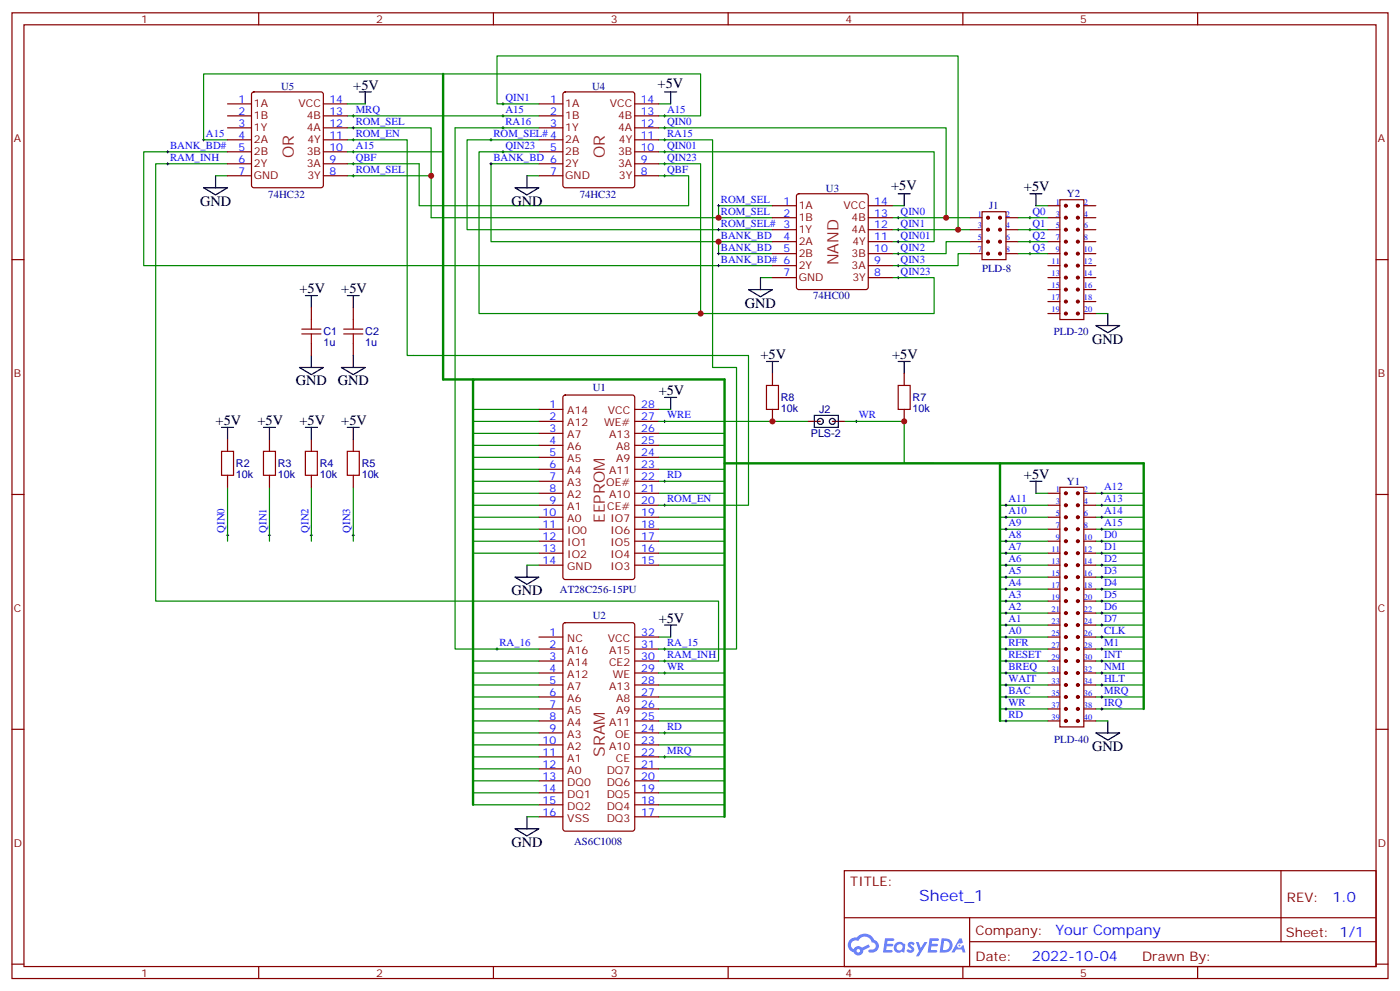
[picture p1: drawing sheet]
<svg xmlns="http://www.w3.org/2000/svg" width="412mm" height="292mm" viewBox="0 0 412 292" stroke-linecap="round" stroke-linejoin="round" font-family="sans-serif">
<g fill="none" stroke="#870000" stroke-width=".35">
<path d="M3.5 3.8h405.4v284.3h-405.4zM7.1 7.3h398.2v277.3h-398.2zM76.2 3.8v3.5M145.3 3.8v3.5M214.5 3.8v3.5M283.6 3.8v3.5M352.8 3.8v3.5M3.5 76.4h3.6M405.3 76.4h3.6M3.5 145.6h3.6M405.3 145.6h3.6M3.5 214.7h3.6"/>
<path d="M405.3 214.7h3.6M248.7 256.4h156.6v28.2h-156.6zM377.3 256.4v20.9M248.7 270.2h156.5M285.6 277.3h119.6M285.6 270.2v14.1M3.5 283.9h3.6M76.2 284.6v3.5M145.3 284.6v3.5M214.5 284.6v3.5M283.6 284.6v3.5M352.8 284.6v3.5"/>
<path d="M405.3 283.9h3.6"/>
</g>
<g fill="#5487ff">
<path d="M267.7 277.5a1.22 1.22 0 0 1 1.7 .3l-.4 .6a.47 .47 0 0 0-.3-.4 .47 .47 0 0 0-.5 .2l.1 .2a1.14 1.14 0 0 1 .8 1.7 1.14 1.14 0 0 1-1.9 0l-.2-.2 .5-.5 .7 .4a.29 .29 0 0 0 .3-.2 .29 .29 0 0 0-.2-.4 1.04 1.04 0 0 1-.6-1.7z"/>
<path d="M260.7 276.3h2.4l.3 .2-.2 .5h-1.8l-.1 .9h1.5l.3 .4-.3 .3h-1.6l-.2 1.1 1.7 .1 .2 .3-.2 .3h-2.6z"/>
<path d="M273.8 276.3h2.4l.3 .2-.1 .5h-1.8l-.2 .9h1.6l.3 .4-.4 .3h-1.6l-.1 1.1 1.7 .1 .2 .3-.2 .3h-2.6z"/>
<path d="M282.6 276.3h.7l.3 1.2-.6 .4a.69 .69 0 0 0-1 .2 .69 .69 0 0 0 .4 1 .69 .69 0 0 0 .9-.6l.5-.3 .6 2.2h-.8l-.2-.8h-1.8l-.5 .8h-.8z"/>
<path d="M269.8 277.4h.8l.6 1.8 1.1-1.8h.9l-2.6 4.2h-.8l.9-1.6z"/>
<path d="M277.4 276.3l-.6 4.1h1.3a2.11 2.11 0 0 0 2.5-2.1 2.11 2.11 0 0 0-2.5-2zM278.1 277a1.39 1.39 0 0 1 1.7 1.4 1.39 1.39 0 0 1-1.8 1.3h-.3z"/>
<path d="M263.7 277.9a1.54 1.54 0 0 0-.1 2.2 1.54 1.54 0 0 0 2.2 .1l.6 .2 .3-2.3-.2-.2h-.4a1.49 1.49 0 0 0-2.4 0zM264 278.9a.94 .94 0 0 1 1.8 0 .94 .94 0 0 1-1.8 0z"/>
<path d="M250.4 276.7a2.18 2.18 0 0 0 1.1 3.7 1.44 1.44 0 0 0 1.6 .9 1.44 1.44 0 0 0 1.2-1.5l2-1-.5-.7-1.9 .9a1.47 1.47 0 0 0-2.4 .5 1.39 1.39 0 0 1-.7-2 1.39 1.39 0 0 1 2-.4 2.12 2.12 0 0 1 2.2-1.3 2.12 2.12 0 0 1 1.9 1.7 1.14 1.14 0 0 1 1.1 1.4 1.14 1.14 0 0 1-1.7 .7 .43 .43 0 0 0-.5 .4 .43 .43 0 0 0 .4 .5 1.98 1.98 0 0 0 2.5-1.3 1.98 1.98 0 0 0-1.2-2.5 3.1 3.1 0 0 0-5.3-.7l-.9 .1zM252.3 280a.55 .55 0 0 1 1.1 0 .55 .55 0 0 1-1.1 0z"/>
<circle cx="282.6" cy="278.4" r=".26"/>
</g>
<g fill="none" stroke="#008700" stroke-width=".35">
<path d="M102.3 37.6h24.7v14.2M102.3 34.1h56.4M102.3 30.6h5.3M158.7 30.6h-12.3v-14.1h135.8v51.1M158.7 37.6h-24.6v153.5h24.6M194 37.6h84.7v26.5M194 34.1h12.4v-12.3h-146.4v19.4h7M194 30.6h3.6M63.5 51.8h3.5M67 44.7h-24.7v33.5h185.2M67 48.2h-21.1v128.8h165.8v17.6h-17.7M102.3 48.2h21.2v12.4h79.3v-8.8h-8.8"/>
<path d="M102.3 41.2h17.6v63.5h100.6v44.1h-26.5M102.3 51.8h24.7v12.3h100.5M102.3 44.7h28.2M155.2 51.8h3.5M158.7 48.2h-14.1v23h82.9M158.7 41.2h-21.1v26.4h89.9M158.7 44.7h-17.6v47.6h134.1v-10.6h-12.4M194 41.2h15.9v67h7.1v82.9h-23M194 48.2h12.4v44.1M194 44.7h81.2v26.5h-12.4M211.7 71.2v3.5h15.8M227.5 60.6h-15.8v3.5"/>
<path d="M262.8 64.1h23M262.8 60.6h3.5M262.8 67.6h23M285.8 74.7h-3.6v3.5h-19.4M285.8 71.2h-7.1v3.5h-15.9M299.9 64.1h8.8M299.9 67.6h8.8M299.9 74.7h8.8M299.9 71.2h8.8M305.2 60.6h3.5M224 81.7h3.5M322.8 92.3h3.5"/>
<path d="M139.3 138.2h19.4M139.3 134.7h19.4M139.3 131.1h19.4M139.3 127.6h19.4M139.3 124.1h19.4M139.3 120.5h19.4M194 138.2h19.4M194 134.7h19.4M194 131.1h19.4M194 127.6h19.4M194 124.1h44.1M194 120.5h3.6"/>
<path d="M248.7 124.1h17.6v12.3h8.9M67 143.5v15.8M79.4 143.5v15.8M91.7 143.5v15.8M104.1 143.5v15.8M139.3 145.2h19.4M139.3 155.8h19.4M139.3 159.3h19.4M139.3 148.8h19.4M139.3 152.3h19.4M139.3 141.7h19.4M194 145.2h19.4"/>
<path d="M194 155.8h19.4M194 159.3h19.4M194 152.3h19.4M194 141.7h19.4M294.6 155.8h14.1M294.6 159.3h14.1M294.6 148.8h14.1M294.6 152.3h14.1M305.2 145.2h3.5M322.8 145.2h14.1M322.8 155.8h14.1M322.8 159.3h14.1"/>
<path d="M322.8 148.8h14.1M322.8 152.3h14.1M139.3 162.9h19.4M155.2 166.4h3.5M194 162.9h19.4M194 166.4h19.4M294.6 162.9h14.1M294.6 166.4h14.1M294.6 173.5h14.1M294.6 169.9h14.1M294.6 177h14.1M322.8 162.9h14.1"/>
<path d="M322.8 166.4h14.1M322.8 173.5h14.1M322.8 169.9h14.1M322.8 177h14.1M139.3 198.2h19.4M139.3 194.6h19.4M194 198.2h19.4M194 187.6h3.6M294.6 198.2h14.1M294.6 194.6h14.1M294.6 187.6h14.1M294.6 184h14.1"/>
<path d="M294.6 191.1h14.1M294.6 180.5h14.1M322.8 198.2h14.1M322.8 194.6h14.1M322.8 187.6h14.1M322.8 184h14.1M322.8 191.1h14.1M322.8 180.5h14.1M139.3 205.2h19.4M139.3 201.7h19.4M139.3 208.7h19.4M139.3 212.3h19.4"/>
<path d="M139.3 215.8h19.4M139.3 219.3h19.4M194 205.2h19.4M194 201.7h19.4M194 208.7h19.4M194 212.3h19.4M194 215.8h19.4M194 219.3h19.4M294.6 205.2h14.1M294.6 201.7h14.1M294.6 208.7h14.1M294.6 212.3h14.1"/>
<path d="M322.8 205.2h14.1M322.8 201.7h14.1M322.8 208.7h14.1M322.8 212.3h3.5M139.3 222.8h19.4M139.3 226.4h19.4M139.3 229.9h19.4M139.3 233.4h19.4M139.3 237h19.4M194 222.8h19.4M194 226.4h19.4M194 229.9h19.4"/>
<path d="M194 233.4h19.4M194 237h19.4M155.2 240.5h3.5M194 240.5h19.4"/>
</g>
<g fill="none" stroke="#000" stroke-width=".29">
<path d="M103.7 34.1h.7M103.7 37.6h.7M104.1 33.8v.7M104.1 37.3v.7M147.8 34.1h.7M147.8 37.6h.7M147.8 30.6h.7M148.2 30.2v.7M148.2 33.8v.7M148.2 37.3v.7M195.4 34.1h.7M195.4 37.6h.7"/>
<path d="M195.8 33.8v.7M195.8 37.3v.7M49 44.7h.7M49 48.2h.7M49.4 44.3v.7M49.4 47.9v.7M59.6 41.2h.7M60 40.8v.7M103.7 41.2h.7M103.7 44.7h.7M103.7 51.8h.7M103.7 48.2h.7"/>
<path d="M104.1 40.8v.7M104.1 44.3v.7M104.1 47.9v.7M104.1 51.4v.7M144.3 41.2h.7M144.3 48.2h.7M144.6 40.8v.7M144.6 47.9v.7M147.8 44.7h.7M148.2 44.3v.7M195.4 41.2h.7M195.4 44.7h.7"/>
<path d="M195.4 51.8h.7M195.4 48.2h.7M195.8 40.8v.7M195.8 44.3v.7M195.8 47.9v.7M195.8 51.4v.7M211.3 71.2h.7M211.3 74.7h.7M211.3 64.1h.7M211.3 60.6h.7M211.3 67.6h.7M211.3 78.2h.7"/>
<path d="M211.7 60.2v.7M211.7 63.7v.8M211.7 67.3v.7M211.7 70.8v.7M211.7 74.3v.7M211.7 77.9v.7M264.2 71.2h.7M264.2 74.7h.7M264.2 64.1h.7M264.2 67.6h.7M264.2 78.2h.7M264.6 63.7v.8"/>
<path d="M264.6 67.3v.7M264.6 70.8v.7M264.6 74.3v.7M264.6 77.9v.7M303 71.2h.7M303 74.7h.7M303 64.1h.7M303 67.6h.7M303.4 63.7v.8M303.4 67.3v.7M303.4 70.8v.7M303.4 74.3v.7"/>
<path d="M264.2 81.7h.7M264.6 81.4v.7M195.4 124.1h.7M195.8 123.7v.7M251.9 124.1h.7M252.2 123.7v.7M66.7 157.6h.7M67 157.2v.7M79 157.6h.7M79.4 157.2v.7M91.4 157.6h.7M91.7 157.2v.7"/>
<path d="M103.7 157.6h.7M104.1 157.2v.7M195.4 148.8h.7M195.4 141.7h.7M195.8 141.4v.7M195.8 148.4v.7M296 148.8h.7M296 152.3h.7M296 155.8h.7M296 159.3h.7M296.3 148.4v.7M296.3 151.9v.7"/>
<path d="M296.3 155.5v.7M296.3 159v.7M324.2 145.2h.7M324.2 148.8h.7M324.2 152.3h.7M324.2 155.8h.7M324.2 159.3h.7M324.6 144.9v.7M324.6 148.4v.7M324.6 151.9v.7M324.6 155.5v.7M324.6 159v.7"/>
<path d="M296 162.9h.7M296 166.4h.7M296 169.9h.7M296 173.5h.7M296 177h.7M296.3 162.5v.7M296.3 166.1v.7M296.3 169.6v.7M296.3 173.1v.7M296.3 176.6v.7M324.2 162.9h.7M324.2 166.4h.7"/>
<path d="M324.2 169.9h.7M324.2 173.5h.7M324.2 177h.7M324.6 162.5v.7M324.6 166.1v.7M324.6 169.6v.7M324.6 173.1v.7M324.6 176.6v.7M146 191.1h.8M146.4 190.7v.8M195.4 194.6h.7M195.4 198.2h.7"/>
<path d="M195.4 191.1h.7M195.8 190.7v.8M195.8 194.3v.7M195.8 197.8v.7M296 194.6h.7M296 198.2h.7M296 191.1h.7M296 187.6h.7M296 180.5h.7M296 184h.7M296.3 180.2v.7M296.3 183.7v.7"/>
<path d="M296.3 187.2v.7M296.3 190.7v.8M296.3 194.3v.7M296.3 197.8v.7M324.2 194.6h.7M324.2 198.2h.7M324.2 191.1h.7M324.2 187.6h.7M324.2 180.5h.7M324.2 184h.7M324.6 180.2v.7M324.6 183.7v.7"/>
<path d="M324.6 187.2v.7M324.6 190.7v.8M324.6 194.3v.7M324.6 197.8v.7M195.4 215.8h.7M195.8 215.4v.7M296 208.7h.7M296 205.2h.7M296 201.7h.7M296 212.3h.7M296.3 201.3v.7M296.3 204.9v.7"/>
<path d="M296.3 208.4v.7M296.3 211.9v.7M324.2 208.7h.7M324.2 205.2h.7M324.2 201.7h.7M324.6 201.3v.7M324.6 204.9v.7M324.6 208.4v.7M195.4 222.8h.7M195.8 222.5v.7"/>
</g>
<path d="M130.5 21.8v89.9h8.8M213.4 136.4h123.5v72.3M294.6 136.4v75.9M139.3 237v-125.3h74.1v128.8" fill="none" stroke="#008700" stroke-width=".71"/>
<g fill="none" stroke="#000" stroke-width=".35">
<path d="M105.8 27.1h3.6M107.6 27.1v3.5M195.8 27.1h3.5M197.6 27.1v3.5M60 55.3h7l-3.5 2.1zM63.5 51.8v3.5M151.7 55.3h7l-3.5 2.1zM155.2 51.8v3.5M264.6 57h3.5M266.3 57v3.6M303.4 57h3.5M305.2 57v3.6"/>
<path d="M90 87h3.5M91.7 87v3.6M102.3 87h3.5M104.1 87v3.6M220.5 85.3h7l-3.5 2.1zM224 81.7v3.6M322.8 95.8h7l-3.5 2.2zM326.3 92.3v3.5M88.2 108.2h7l-3.5 2.1zM91.7 104.7v3.5M100.5 108.2h7.1l-3.5 2.1zM104.1 104.7v3.5"/>
<path d="M195.8 117h3.5M197.6 117v3.5M225.8 106.4h3.5M227.5 106.4v3.6M264.6 106.4h3.5M266.3 106.4v3.6M65.3 125.8h3.5M67 125.8v3.6M77.6 125.8h3.5M79.4 125.8v3.6M90 125.8h3.5M91.7 125.8v3.6"/>
<path d="M102.3 125.8h3.5M104.1 125.8v3.6M239.9 122.3h7v3.5h-7zM303.4 141.7h3.5M305.2 141.7v3.5M151.7 169.9h7l-3.5 2.1zM155.2 166.4v3.5M195.8 184h3.5M197.6 184v3.6M322.8 215.8h7l-3.5 2.1zM326.3 212.3v3.5M151.7 244h7l-3.5 2.1z"/>
<path d="M155.2 240.5v3.5"/>
<circle cx="241.7" cy="124.1" r=".88"/>
<circle cx="245.2" cy="124.1" r=".88"/>
</g>
<g fill="none" stroke="#870000" stroke-width=".35">
<path d="M67 37.6h7.1M67 34.1h7.1M67 30.6h7.1M74.3 27.3l.5-.2h19.7l.5 .2 .2 .5v26.8l-.2 .5-.5 .2h-19.7l-.5-.3-.2-.4v-26.8zM95.2 37.6h7.1M95.2 34.1h7.1M95.2 30.6h7.1M158.7 37.6h7.1M158.7 34.1h7.1M158.7 30.6h7.1M166 27.3l.5-.2h19.8l.5 .2 .2 .5v26.8l-.3 .5-.4 .2h-19.8l-.5-.3-.2-.4v-26.8zM187 37.6h7"/>
<path d="M187 34.1h7M187 30.6h7M67 41.2h7.1M67 44.7h7.1M67 48.2h7.1M67 51.8h7.1M95.2 41.2h7.1M95.2 44.7h7.1M95.2 48.2h7.1M95.2 51.8h7.1M158.7 41.2h7.1M158.7 44.7h7.1"/>
<path d="M158.7 48.2h7.1M158.7 51.8h7.1M187 41.2h7M187 44.7h7M187 48.2h7M187 51.8h7M234.8 57.3l.5-.3h19.8l.5 .3 .2 .4v26.9l-.3 .5-.4 .2h-19.8l-.5-.3-.2-.4v-26.9zM312.2 58.8h7.1v35.3h-7.1zM227.5 71.2h7.1M227.5 74.7h7.1M227.5 64.1h7.1M227.5 67.6h7.1"/>
<path d="M227.5 78.2h7.1M227.5 60.6h7.1M255.8 71.2h7M255.8 74.7h7M255.8 64.1h7M255.8 67.6h7M255.8 78.2h7M255.8 60.6h7M285.8 71.2h3.5M285.8 74.7h3.5M285.8 64.1h3.5M285.8 67.6h3.5"/>
<path d="M289.3 62.3h7v14.1h-7zM296.3 71.2h3.6M296.3 74.7h3.6M296.3 64.1h3.6M296.3 67.6h3.6M308.7 71.2h3.5M308.7 74.7h3.5M308.7 64.1h3.5M308.7 67.6h3.5M308.7 78.2h3.5M308.7 60.6h3.5M319.3 71.2h3.5"/>
<path d="M319.3 74.7h3.5M319.3 64.1h3.5M319.3 67.6h3.5M319.3 78.2h3.5M319.3 60.6h3.5M91.7 90.6v3.5M104.1 90.6v3.5M227.5 81.7h7.1M255.8 81.7h7M308.7 81.7h3.5M308.7 85.3h3.5M308.7 88.8h3.5"/>
<path d="M308.7 92.3h3.5M319.3 81.7h3.5M319.3 85.3h3.5M319.3 88.8h3.5M319.3 92.3h3.5M91.7 101.1v3.6M104.1 101.1v3.6M166 116.5l.5-.2h19.8l.6 .4 .1 53.2-.5 .7h-20l-.6-.4-.1-53.2zM227.5 110v3.5M266.3 110v3.5M67 129.4v3.5M67 139.9v3.6"/>
<path d="M79.4 129.4v3.5M79.4 139.9v3.6M91.7 129.4v3.5M91.7 139.9v3.6M104.1 129.4v3.5M104.1 139.9v3.6M158.7 124.1h7.1M158.7 127.6h7.1M158.7 131.1h7.1M158.7 134.7h7.1M158.7 138.2h7.1M158.7 120.5h7.1"/>
<path d="M187 124.1h7M187 127.6h7M187 131.1h7M187 134.7h7M187 138.2h7M187 120.5h7M227.5 120.5v3.6M238.1 124.1h3.6M245.2 124.1h3.5M266.3 120.5v3.6M158.7 141.7h7.1M158.7 145.2h7.1"/>
<path d="M158.7 148.8h7.1M158.7 152.3h7.1M158.7 155.8h7.1M158.7 159.3h7.1M187 141.7h7M187 145.2h7M187 148.8h7M187 152.3h7M187 155.8h7M187 159.3h7M308.7 145.2h3.5M308.7 148.8h3.5"/>
<path d="M308.7 152.3h3.5M308.7 155.8h3.5M308.7 159.3h3.5M312.2 143.5h7.1v70.5h-7.1zM319.3 145.2h3.5M319.3 148.8h3.5M319.3 152.3h3.5M319.3 155.8h3.5M319.3 159.3h3.5M158.7 162.9h7.1M158.7 166.4h7.1M187 162.9h7"/>
<path d="M187 166.4h7M308.7 162.9h3.5M308.7 166.4h3.5M308.7 177h3.5M308.7 173.5h3.5M308.7 169.9h3.5M319.3 162.9h3.5M319.3 166.4h3.5M319.3 177h3.5M319.3 173.5h3.5M319.3 169.9h3.5M158.7 191.1h7.1"/>
<path d="M158.7 194.6h7.1M158.7 198.2h7.1M158.7 187.6h7.1M166 183.5l.5-.2h19.8l.6 .5 .1 60.2-.5 .7h-20l-.6-.4-.1-60.3zM187 191.1h7M187 194.6h7M187 198.2h7M187 187.6h7M308.7 191.1h3.5M308.7 194.6h3.5M308.7 198.2h3.5M308.7 187.6h3.5"/>
<path d="M308.7 184h3.5M308.7 180.5h3.5M319.3 191.1h3.5M319.3 194.6h3.5M319.3 198.2h3.5M319.3 187.6h3.5M319.3 184h3.5M319.3 180.5h3.5M158.7 201.7h7.1M158.7 205.2h7.1M158.7 208.7h7.1M158.7 212.3h7.1"/>
<path d="M158.7 215.8h7.1M158.7 219.3h7.1M187 201.7h7M187 205.2h7M187 208.7h7M187 212.3h7M187 215.8h7M187 219.3h7M308.7 201.7h3.5M308.7 205.2h3.5M308.7 208.7h3.5M308.7 212.3h3.5"/>
<path d="M319.3 201.7h3.5M319.3 205.2h3.5M319.3 208.7h3.5M319.3 212.3h3.5M158.7 222.8h7.1M158.7 226.4h7.1M158.7 229.9h7.1M158.7 233.4h7.1M158.7 237h7.1M187 222.8h7M187 226.4h7M187 229.9h7"/>
<path d="M187 233.4h7M187 237h7M158.7 240.5h7.1M187 240.5h7"/>
</g>
<g fill="none" stroke="#a10000" stroke-width=".35">
<path d="M88.9 98.3h5.6M88.9 96.9h5.6M91.7 94.1v2.8M91.7 98.3v2.8M101.2 98.3h5.7M101.2 96.9h5.7M104.1 94.1v2.8M104.1 98.3v2.8M225.8 113.5h3.5v7h-3.5zM264.6 113.5h3.5v7h-3.5zM65.3 132.9h3.5v7h-3.5zM77.6 132.9h3.5v7h-3.5z"/>
<path d="M90 132.9h3.5v7h-3.5zM102.3 132.9h3.5v7h-3.5z"/>
</g>
<g fill="#870000" stroke="#870000" stroke-width=".35">
<circle cx="294.6" cy="64.1" r=".42"/>
<circle cx="291" cy="64.1" r=".42"/>
<circle cx="294.6" cy="67.6" r=".42"/>
<circle cx="291" cy="67.6" r=".42"/>
<circle cx="294.6" cy="71.2" r=".42"/>
<circle cx="291" cy="71.2" r=".42"/>
<circle cx="294.6" cy="74.7" r=".42"/>
<circle cx="291" cy="74.7" r=".42"/>
<circle cx="317.5" cy="60.6" r=".42"/>
<circle cx="314" cy="60.6" r=".42"/>
<circle cx="317.5" cy="64.1" r=".42"/>
<circle cx="314" cy="64.1" r=".42"/>
<circle cx="317.5" cy="67.6" r=".42"/>
<circle cx="314" cy="67.6" r=".42"/>
<circle cx="317.5" cy="71.2" r=".42"/>
<circle cx="314" cy="71.2" r=".42"/>
<circle cx="317.5" cy="74.7" r=".42"/>
<circle cx="314" cy="74.7" r=".42"/>
<circle cx="317.5" cy="78.2" r=".42"/>
<circle cx="314" cy="78.2" r=".42"/>
<circle cx="317.5" cy="81.7" r=".42"/>
<circle cx="314" cy="81.7" r=".42"/>
<circle cx="317.5" cy="85.3" r=".42"/>
<circle cx="314" cy="85.3" r=".42"/>
<circle cx="317.5" cy="88.8" r=".42"/>
<circle cx="314" cy="88.8" r=".42"/>
<circle cx="317.5" cy="92.3" r=".42"/>
<circle cx="314" cy="92.3" r=".42"/>
<circle cx="317.5" cy="208.7" r=".42"/>
<circle cx="317.5" cy="205.2" r=".42"/>
<circle cx="317.5" cy="212.3" r=".42"/>
<circle cx="314" cy="212.3" r=".42"/>
<circle cx="314" cy="208.7" r=".42"/>
<circle cx="314" cy="205.2" r=".42"/>
<circle cx="314" cy="201.7" r=".42"/>
<circle cx="317.5" cy="201.7" r=".42"/>
<circle cx="314" cy="198.2" r=".42"/>
<circle cx="317.5" cy="198.2" r=".42"/>
<circle cx="314" cy="194.6" r=".42"/>
<circle cx="317.5" cy="194.6" r=".42"/>
<circle cx="314" cy="191.1" r=".42"/>
<circle cx="317.5" cy="191.1" r=".42"/>
<circle cx="314" cy="187.6" r=".42"/>
<circle cx="317.5" cy="187.6" r=".42"/>
<circle cx="314" cy="184" r=".42"/>
<circle cx="317.5" cy="184" r=".42"/>
<circle cx="314" cy="180.5" r=".42"/>
<circle cx="317.5" cy="180.5" r=".42"/>
<circle cx="314" cy="177" r=".42"/>
<circle cx="317.5" cy="177" r=".42"/>
<circle cx="314" cy="173.5" r=".42"/>
<circle cx="317.5" cy="173.5" r=".42"/>
<circle cx="314" cy="169.9" r=".42"/>
<circle cx="317.5" cy="169.9" r=".42"/>
<circle cx="314" cy="166.4" r=".42"/>
<circle cx="317.5" cy="166.4" r=".42"/>
<circle cx="314" cy="162.9" r=".42"/>
<circle cx="317.5" cy="162.9" r=".42"/>
<circle cx="314" cy="159.3" r=".42"/>
<circle cx="317.5" cy="159.3" r=".42"/>
<circle cx="314" cy="155.8" r=".42"/>
<circle cx="317.5" cy="155.8" r=".42"/>
<circle cx="314" cy="152.3" r=".42"/>
<circle cx="317.5" cy="152.3" r=".42"/>
<circle cx="314" cy="148.8" r=".42"/>
<circle cx="317.5" cy="148.8" r=".42"/>
<circle cx="314" cy="145.2" r=".42"/>
<circle cx="317.5" cy="145.2" r=".42"/>
</g>
<g fill="#c00">
<circle cx="278.7" cy="64.1" r=".88"/>
<circle cx="211.7" cy="64.1" r=".88"/>
<circle cx="211.7" cy="71.2" r=".88"/>
<circle cx="266.3" cy="124.1" r=".88"/>
<circle cx="227.5" cy="124.1" r=".88"/>
<circle cx="282.2" cy="67.6" r=".88"/>
<circle cx="206.4" cy="92.3" r=".88"/>
<circle cx="127" cy="51.8" r=".88"/>
</g>
<g font-size="4.6" fill="#8d2323">
<text x="86.5" y="46.5" transform="rotate(-90 86.5 46.5)">OR</text>
<text x="178.2" y="46.5" transform="rotate(-90 178.2 46.5)">OR</text>
<text x="247" y="78.1" transform="rotate(-90 247 78.1)">NAND</text>
<text x="178.2" y="154.1" transform="rotate(-90 178.2 154.1)">EEPROM</text>
<text x="178.2" y="222.8" transform="rotate(-90 178.2 222.8)">SRAM</text>
</g>
<text font-size="4.6" fill="#00f" x="270.8" y="265.4">Sheet_1</text>
<g font-size="4.2">
<text x="104.1" y="26.4">+5V</text>
<text x="193.7" y="26">+5V</text>
<text x="262.5" y="56">+5V</text>
<text x="301.6" y="56.3">+5V</text>
<text x="58.9" y="60.6">GND</text>
<text x="150.6" y="60.6">GND</text>
<text x="88.2" y="86.3">+5V</text>
<text x="100.5" y="86.3">+5V</text>
<text x="219.4" y="90.6">GND</text>
<text x="321.7" y="101.1">GND</text>
<text x="224" y="105.7">+5V</text>
<text x="262.8" y="105.7">+5V</text>
<text x="87.1" y="113.5">GND</text>
<text x="99.5" y="113.5">GND</text>
<text x="194" y="116.3">+5V</text>
<text x="63.5" y="125.1">+5V</text>
<text x="75.8" y="125.1">+5V</text>
<text x="88.2" y="125.1">+5V</text>
<text x="100.5" y="125.1">+5V</text>
<text x="301.6" y="141">+5V</text>
<text x="150.6" y="175.2">GND</text>
<text x="194" y="183.3">+5V</text>
<text x="321.7" y="221.1">GND</text>
<text x="150.6" y="249.3">GND</text>
</g>
<g font-size="4.2" fill="#00f">
<text x="392.5" y="265.6">1.0</text>
<text x="310.9" y="275.2">Your Company</text>
<text x="304" y="283">2022-10-04</text>
</g>
<g font-size="3.9" fill="#800">
<text x="250.5" y="260.9">TITLE:</text>
<text x="379.1" y="265.6">REV:</text>
<text x="287.4" y="275.1">Company:</text>
<text x="378.7" y="275.8">Sheet: 1/1</text>
<text x="287.4" y="282.8">Date:</text>
<text x="336.4" y="282.9">Drawn By:</text>
</g>
<g font-size="3.2" fill="#800">
<text x="41.6" y="6.8">1</text>
<text x="110.8" y="6.8">2</text>
<text x="179.9" y="6.8">3</text>
<text x="249.1" y="6.8">4</text>
<text x="318.2" y="6.8">5</text>
<text x="74.8" y="31.6">1A</text>
<text x="74.8" y="35.2">1B</text>
<text x="87.9" y="31.6">VCC</text>
<text x="90.4" y="35.2">4B</text>
<text x="166.5" y="31.6">1A</text>
<text x="166.5" y="35.2">1B</text>
<text x="179.7" y="31.6">VCC</text>
<text x="182.1" y="35.2">4B</text>
<text x="4.1" y="41.9">A</text>
<text x="74.8" y="38.7">1Y</text>
<text x="90.4" y="38.7">4A</text>
<text x="166.5" y="38.7">1Y</text>
<text x="182.1" y="38.7">4A</text>
<text x="405.9" y="41.9">A</text>
<text x="74.8" y="42.2">2A</text>
<text x="74.8" y="45.8">2B</text>
<text x="90.4" y="45.8">3B</text>
<text x="90.6" y="42.2">4Y</text>
<text x="166.5" y="42.2">2A</text>
<text x="166.5" y="45.8">2B</text>
<text x="182.1" y="45.8">3B</text>
<text x="182.3" y="42.2">4Y</text>
<text x="74.8" y="49.3">2Y</text>
<text x="74.8" y="52.8">GND</text>
<text x="90.4" y="49.3">3A</text>
<text x="90.6" y="52.8">3Y</text>
<text x="166.5" y="49.3">2Y</text>
<text x="166.5" y="52.8">GND</text>
<text x="182.1" y="49.3">3A</text>
<text x="182.3" y="52.8">3Y</text>
<text x="235.3" y="61.6">1A</text>
<text x="235.3" y="65.2">1B</text>
<text x="248.5" y="61.6">VCC</text>
<text x="250.9" y="65.2">4B</text>
<text x="235.3" y="68.7">1Y</text>
<text x="250.9" y="68.7">4A</text>
<text x="235.3" y="75.7">2B</text>
<text x="235.3" y="72.2">2A</text>
<text x="250.9" y="75.7">3B</text>
<text x="251.1" y="72.2">4Y</text>
<text x="235.3" y="79.3">2Y</text>
<text x="235.3" y="82.8">GND</text>
<text x="250.9" y="79.3">3A</text>
<text x="251.1" y="82.8">3Y</text>
<text x="4.1" y="111">B</text>
<text x="405.9" y="111">B</text>
<text x="167.1" y="125.5">A12</text>
<text x="167.1" y="122">A14</text>
<text x="177.9" y="125.5">WE#</text>
<text x="179.1" y="122">VCC</text>
<text x="167.1" y="129">A7</text>
<text x="179.5" y="129">A13</text>
<text x="167.1" y="132.5">A6</text>
<text x="167.1" y="136.1">A5</text>
<text x="181.5" y="136.1">A9</text>
<text x="181.5" y="132.5">A8</text>
<text x="167.1" y="139.6">A4</text>
<text x="167.1" y="143.1">A3</text>
<text x="178.6" y="143.1">OE#</text>
<text x="179.5" y="139.6">A11</text>
<text x="167.1" y="146.6">A2</text>
<text x="179.5" y="146.6">A10</text>
<text x="167.1" y="150.2">A1</text>
<text x="167.1" y="153.7">A0</text>
<text x="178.8" y="150.2">CE#</text>
<text x="179.8" y="153.7">IO7</text>
<text x="167.1" y="157.2">IO0</text>
<text x="167.1" y="160.8">IO1</text>
<text x="179.8" y="160.8">IO5</text>
<text x="179.8" y="157.2">IO6</text>
<text x="167.1" y="164.3">IO2</text>
<text x="167.1" y="167.8">GND</text>
<text x="179.8" y="167.8">IO3</text>
<text x="179.8" y="164.3">IO4</text>
<text x="4.1" y="180.2">C</text>
<text x="405.9" y="180.2">C</text>
<text x="167.1" y="189">NC</text>
<text x="179.1" y="189">VCC</text>
<text x="167.1" y="192.5">A16</text>
<text x="167.1" y="196">A14</text>
<text x="179.4" y="196">CE2</text>
<text x="179.5" y="192.5">A15</text>
<text x="167.1" y="199.6">A12</text>
<text x="167.1" y="203.1">A7</text>
<text x="179.5" y="203.1">A13</text>
<text x="180.5" y="199.6">WE</text>
<text x="167.1" y="206.6">A6</text>
<text x="181.5" y="206.6">A8</text>
<text x="167.1" y="210.1">A5</text>
<text x="167.1" y="213.7">A4</text>
<text x="179.5" y="213.7">A11</text>
<text x="181.5" y="210.1">A9</text>
<text x="167.1" y="217.2">A3</text>
<text x="167.1" y="220.7">A2</text>
<text x="179.5" y="220.7">A10</text>
<text x="181.2" y="217.2">OE</text>
<text x="167.1" y="224.3">A1</text>
<text x="167.1" y="227.8">A0</text>
<text x="178.7" y="227.8">DQ7</text>
<text x="181.4" y="224.3">CE</text>
<text x="167.1" y="231.3">DQ0</text>
<text x="178.7" y="231.3">DQ6</text>
<text x="167.1" y="234.8">DQ1</text>
<text x="167.1" y="238.4">DQ2</text>
<text x="178.7" y="238.4">DQ4</text>
<text x="178.7" y="234.8">DQ5</text>
<text x="167.1" y="241.9">VSS</text>
<text x="178.7" y="241.9">DQ3</text>
<text x="4.1" y="249.3">D</text>
<text x="405.9" y="249.3">D</text>
<text x="41.6" y="287.6">1</text>
<text x="110.8" y="287.6">2</text>
<text x="179.9" y="287.6">3</text>
<text x="249.1" y="287.6">4</text>
<text x="318.2" y="287.6">5</text>
</g>
<g font-size="3.2" fill="#000080">
<text x="82.8" y="26.4">U5</text>
<text x="174.4" y="26.4">U4</text>
<text x="79" y="58.2">74HC32</text>
<text x="170.8" y="58.2">74HC32</text>
<text x="243.3" y="56.4">U3</text>
<text x="314.3" y="58.1">Y2</text>
<text x="291.3" y="61.7">J1</text>
<text x="289.3" y="80">PLD-8</text>
<text x="239.6" y="88.2">74HC00</text>
<text x="95.2" y="101.8">1u</text>
<text x="95.3" y="98.7">C1</text>
<text x="107.6" y="101.8">1u</text>
<text x="107.6" y="98.7">C2</text>
<text x="310.4" y="98.7">PLD-20</text>
<text x="174.6" y="115.3">U1</text>
<text x="230" y="118.1">R8</text>
<text x="268.8" y="118.1">R7</text>
<text x="230" y="121.4">10k</text>
<text x="241.3" y="121.7">J2</text>
<text x="268.8" y="121.4">10k</text>
<text x="238.8" y="128.8">PLS-2</text>
<text x="69.5" y="137.6">R2</text>
<text x="81.8" y="137.6">R3</text>
<text x="94.2" y="137.6">R4</text>
<text x="106.5" y="137.6">R5</text>
<text x="69.5" y="140.8">10k</text>
<text x="81.8" y="140.8">10k</text>
<text x="94.2" y="140.8">10k</text>
<text x="106.5" y="140.8">10k</text>
<text x="314.3" y="142.8">Y1</text>
<text x="164.9" y="174.6">AT28C256-15PU</text>
<text x="174.6" y="182.3">U2</text>
<text x="310.5" y="218.7">PLD-40</text>
<text x="169.1" y="248.7">AS6C1008</text>
</g>
<g font-size="3.2" fill="#00f">
<text x="148.9" y="29.7">QIN1</text>
<text x="70.3" y="30.2">1</text>
<text x="70.3" y="33.8">2</text>
<text x="97" y="33.8">13</text>
<text x="97" y="30.2">14</text>
<text x="104.8" y="33.2">MRQ</text>
<text x="148.9" y="33.2">A15</text>
<text x="162" y="30.2">1</text>
<text x="162" y="33.8">2</text>
<text x="188.7" y="33.8">13</text>
<text x="188.7" y="30.2">14</text>
<text x="196.5" y="33.2">A15</text>
<text x="60.7" y="40.3">A15</text>
<text x="70.3" y="40.8">4</text>
<text x="70.3" y="37.3">3</text>
<text x="97" y="40.8">11</text>
<text x="97" y="37.3">12</text>
<text x="104.8" y="40.3">ROM_EN</text>
<text x="104.8" y="36.8">ROM_SEL</text>
<text x="145.3" y="40.3">ROM_SEL# 4</text>
<text x="148.9" y="36.8">RA16</text>
<text x="162" y="37.3">3</text>
<text x="188.7" y="40.8">11</text>
<text x="188.7" y="37.3">12</text>
<text x="196.5" y="40.3">RA15</text>
<text x="196.5" y="36.8">QIN0</text>
<text x="50.1" y="43.8">BANK_BD#</text>
<text x="50.1" y="47.3">RAM_INH</text>
<text x="70.3" y="44.3">5</text>
<text x="70.3" y="47.9">6</text>
<text x="97" y="47.9">9</text>
<text x="97" y="44.3">10</text>
<text x="104.8" y="43.8">A15</text>
<text x="104.8" y="47.3">QBF</text>
<text x="145.3" y="47.3">BANK_BD 6</text>
<text x="148.9" y="43.8">QIN23</text>
<text x="162" y="44.3">5</text>
<text x="188.7" y="47.9">9</text>
<text x="188.7" y="44.3">10</text>
<text x="196.5" y="47.3">QIN23</text>
<text x="196.5" y="43.8">QIN01</text>
<text x="70.3" y="51.4">7</text>
<text x="97" y="51.4">8</text>
<text x="104.8" y="50.9">ROM_SEL</text>
<text x="162" y="51.4">7</text>
<text x="188.7" y="51.4">8</text>
<text x="196.5" y="50.9">QBF</text>
<text x="212.4" y="59.7">ROM_SEL</text>
<text x="212.4" y="63.2">ROM_SEL</text>
<text x="230.8" y="60.2">1</text>
<text x="230.8" y="63.7">2</text>
<text x="257.5" y="63.7">13</text>
<text x="257.5" y="60.2">14</text>
<text x="265.3" y="63.2">QIN0</text>
<text x="304.1" y="63.2">Q0</text>
<text x="212.4" y="70.3">BANK_BD</text>
<text x="212.4" y="66.7">ROM_SEL#</text>
<text x="230.8" y="67.3">3</text>
<text x="230.8" y="70.8">4</text>
<text x="257.5" y="70.8">11</text>
<text x="257.5" y="67.3">12</text>
<text x="265.3" y="70.3">QIN01</text>
<text x="265.3" y="66.7">QIN1</text>
<text x="304.1" y="70.3">Q2</text>
<text x="304.1" y="66.7">Q1</text>
<text x="212.4" y="73.8">BANK_BD</text>
<text x="212.4" y="77.3">BANK_BD# 6</text>
<text x="230.8" y="74.3">5</text>
<text x="257.5" y="77.9">9</text>
<text x="257.5" y="74.3">10</text>
<text x="265.3" y="77.3">QIN3</text>
<text x="265.3" y="73.8">QIN2</text>
<text x="304.1" y="73.8">Q3</text>
<text x="230.8" y="81.4">7</text>
<text x="257.5" y="81.4">8</text>
<text x="265.3" y="80.9">QIN23</text>
<text x="161.9" y="123.7">2</text>
<text x="161.9" y="120.2">1</text>
<text x="188.9" y="123.7">27</text>
<text x="188.9" y="120.2">28</text>
<text x="196.5" y="123.2">WRE</text>
<text x="252.9" y="123.2">WR</text>
<text x="161.9" y="127.2">3</text>
<text x="161.9" y="130.8">4</text>
<text x="188.9" y="130.8">25</text>
<text x="188.9" y="127.2">26</text>
<text x="161.9" y="134.3">5</text>
<text x="161.9" y="137.8">6</text>
<text x="188.9" y="137.8">23</text>
<text x="188.9" y="134.3">24</text>
<text x="161.9" y="141.4">7</text>
<text x="188.9" y="141.4">22</text>
<text x="196.5" y="140.8">RD</text>
<text x="161.9" y="144.9">8</text>
<text x="161.9" y="148.4">9</text>
<text x="188.9" y="148.4">20</text>
<text x="188.9" y="144.9">21</text>
<text x="196.5" y="147.9">ROM_EN</text>
<text x="297" y="147.9">A11</text>
<text x="325.3" y="144.4">A12</text>
<text x="325.3" y="147.9">A13</text>
<text x="159.8" y="151.9">10</text>
<text x="159.8" y="155.5">11</text>
<text x="188.9" y="155.5">18</text>
<text x="188.9" y="151.9">19</text>
<text x="297" y="154.9">A9</text>
<text x="297" y="151.4">A10</text>
<text x="325.3" y="151.4">A14</text>
<text x="325.3" y="154.9">A15</text>
<text x="66.1" y="156.9" transform="rotate(-90 66.1 156.9)">QIN0</text>
<text x="78.5" y="156.9" transform="rotate(-90 78.5 156.9)">QIN1</text>
<text x="90.8" y="156.9" transform="rotate(-90 90.8 156.9)">QIN2</text>
<text x="103.2" y="156.9" transform="rotate(-90 103.2 156.9)">QIN3</text>
<text x="159.8" y="159">12</text>
<text x="188.9" y="159">17</text>
<text x="297" y="162">A7</text>
<text x="297" y="158.5">A8</text>
<text x="325.3" y="158.5">D0</text>
<text x="325.3" y="162">D1</text>
<text x="159.8" y="162.5">13</text>
<text x="159.8" y="166.1">14</text>
<text x="188.9" y="166.1">15</text>
<text x="188.9" y="162.5">16</text>
<text x="297" y="165.5">A6</text>
<text x="325.3" y="165.5">D2</text>
<text x="297" y="172.6">A4</text>
<text x="297" y="169.1">A5</text>
<text x="325.3" y="169.1">D3</text>
<text x="325.3" y="172.6">D4</text>
<text x="297" y="179.6">A2</text>
<text x="297" y="176.1">A3</text>
<text x="325.3" y="176.1">D5</text>
<text x="325.3" y="179.6">D6</text>
<text x="297" y="183.2">A1</text>
<text x="325.3" y="183.2">D7</text>
<text x="147.1" y="190.2">RA_16</text>
<text x="161.9" y="190.7">2</text>
<text x="161.9" y="187.2">1</text>
<text x="188.9" y="190.7">31</text>
<text x="188.9" y="187.2">32</text>
<text x="196.5" y="190.2">RA_15</text>
<text x="297" y="186.7">A0</text>
<text x="297" y="190.2">RFR</text>
<text x="325.3" y="190.2">M1</text>
<text x="325.3" y="186.7">CLK</text>
<text x="161.9" y="194.3">3</text>
<text x="161.9" y="197.8">4</text>
<text x="188.9" y="197.8">29</text>
<text x="188.9" y="194.3">30</text>
<text x="196.5" y="197.3">WR</text>
<text x="196.5" y="193.7">RAM_INH</text>
<text x="297" y="197.3">BREQ</text>
<text x="297" y="193.7">RESET</text>
<text x="325.3" y="197.3">NMI</text>
<text x="325.3" y="193.7">INT</text>
<text x="161.9" y="201.3">5</text>
<text x="188.9" y="201.3">28</text>
<text x="297" y="200.8">WAIT</text>
<text x="325.3" y="200.8">HLT</text>
<text x="161.9" y="204.9">6</text>
<text x="161.9" y="208.4">7</text>
<text x="188.9" y="208.4">26</text>
<text x="188.9" y="204.9">27</text>
<text x="297" y="207.9">WR</text>
<text x="297" y="204.3">BAC</text>
<text x="325.3" y="207.9">IRQ</text>
<text x="325.3" y="204.3">MRQ</text>
<text x="161.9" y="211.9">8</text>
<text x="161.9" y="215.4">9</text>
<text x="188.9" y="215.4">24</text>
<text x="188.9" y="211.9">25</text>
<text x="196.5" y="214.9">RD</text>
<text x="297" y="211.4">RD</text>
<text x="159.8" y="219">10</text>
<text x="188.9" y="219">23</text>
<text x="196.5" y="222">MRQ</text>
<text x="159.8" y="222.5">11</text>
<text x="159.8" y="226">12</text>
<text x="188.9" y="226">21</text>
<text x="188.9" y="222.5">22</text>
<text x="159.8" y="229.6">13</text>
<text x="159.8" y="233.1">14</text>
<text x="188.9" y="233.1">19</text>
<text x="188.9" y="229.6">20</text>
<text x="159.8" y="236.6">15</text>
<text x="188.9" y="236.6">18</text>
<text x="159.8" y="240.1">16</text>
<text x="188.9" y="240.1">17</text>
</g>
<g font-size="2.5" fill="#00f">
<text x="288" y="63.7">1</text>
<text x="296.3" y="63.7">2</text>
<text x="311" y="60.2">1</text>
<text x="311" y="63.7">3</text>
<text x="319.3" y="63.7">4</text>
<text x="319.3" y="60.2">2</text>
<text x="288" y="67.3">3</text>
<text x="288" y="70.8">5</text>
<text x="296.3" y="70.8">6</text>
<text x="296.3" y="67.3">4</text>
<text x="311" y="67.3">5</text>
<text x="311" y="70.8">7</text>
<text x="319.3" y="67.3">6</text>
<text x="319.3" y="70.8">8</text>
<text x="288" y="74.3">7</text>
<text x="296.3" y="74.3">8</text>
<text x="309.7" y="77.9">11</text>
<text x="311" y="74.3">9</text>
<text x="319.3" y="74.3">10</text>
<text x="319.3" y="77.9">12</text>
<text x="309.7" y="81.4">13</text>
<text x="319.3" y="81.4">14</text>
<text x="309.7" y="84.9">15</text>
<text x="309.7" y="88.4">17</text>
<text x="319.3" y="84.9">16</text>
<text x="319.3" y="88.4">18</text>
<text x="309.7" y="92">19</text>
<text x="319.3" y="92">20</text>
<text x="311" y="148.4">3</text>
<text x="311" y="144.9">1</text>
<text x="319.3" y="148.4">4</text>
<text x="319.3" y="144.9">2</text>
<text x="311" y="155.5">7</text>
<text x="311" y="151.9">5</text>
<text x="319.3" y="155.5">8</text>
<text x="319.3" y="151.9">6</text>
<text x="311" y="159">9</text>
<text x="319.3" y="159">10</text>
<text x="309.7" y="166.1">13</text>
<text x="309.7" y="162.5">11</text>
<text x="319.3" y="166.1">14</text>
<text x="319.3" y="162.5">12</text>
<text x="309.7" y="173.1">17</text>
<text x="309.7" y="169.6">15</text>
<text x="319.3" y="173.1">18</text>
<text x="319.3" y="169.6">16</text>
<text x="309.7" y="176.6">19</text>
<text x="319.3" y="176.6">20</text>
<text x="309.7" y="183.7">23</text>
<text x="309.7" y="180.2">21</text>
<text x="319.3" y="183.7">24</text>
<text x="319.3" y="180.2">22</text>
<text x="309.7" y="190.7">27</text>
<text x="309.7" y="187.2">25</text>
<text x="319.3" y="190.7">28</text>
<text x="319.3" y="187.2">26</text>
<text x="309.7" y="197.8">31</text>
<text x="309.7" y="194.3">29</text>
<text x="319.3" y="197.8">32</text>
<text x="319.3" y="194.3">30</text>
<text x="309.7" y="201.3">33</text>
<text x="319.3" y="201.3">34</text>
<text x="309.7" y="208.4">37</text>
<text x="309.7" y="204.9">35</text>
<text x="319.3" y="208.4">38</text>
<text x="319.3" y="204.9">36</text>
<text x="309.7" y="211.9">39</text>
<text x="319.3" y="211.9">40</text>
</g>
</svg>
